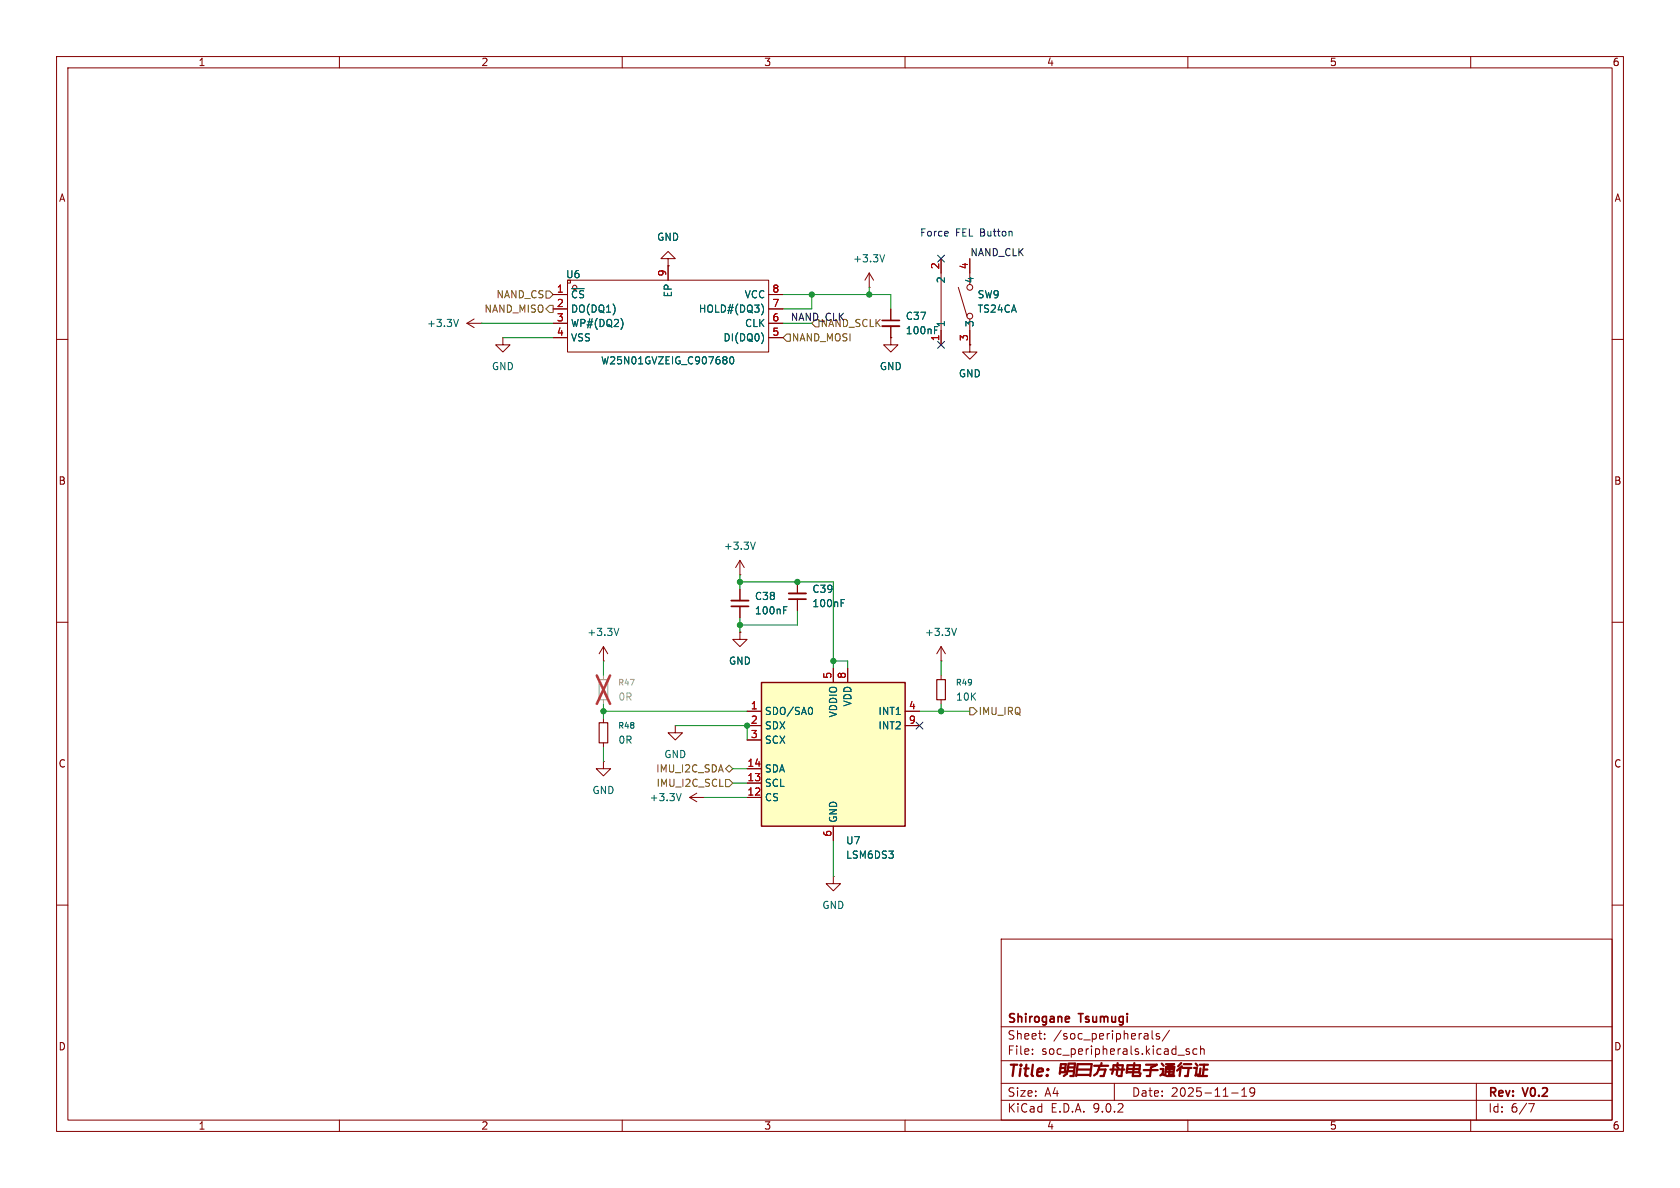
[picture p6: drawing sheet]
<svg xmlns="http://www.w3.org/2000/svg" width="297mm" height="210mm" viewBox="0 0 297 210" stroke-linecap="round" stroke-linejoin="round" font-family="sans-serif">
<g fill="none" stroke="#840000" stroke-width=".18">
<path d="M10 10h277v190h-277zM12 12h273v186h-273zM60 10v2M110 10v2M160 10v2M210 10v2M260 10v2M157.5 59.7v1.3h1.2l-1.2 1.2-1.3-1.2h1.3M157.5 59.7h.1M10 60h2M285 60h2M10 110h2"/>
<path d="M285 110h2M10 160h2M177 166h108v32h-108zM285 160h2M60 198v2M110 198v2M160 198v2M177 194.5h108M177 191.5h108M177 187.5h108M177 181.5h108M182.5 186.3v.1"/>
<path d="M182.5 185.5v.1M184.7 183.6v.1M184.7 182.8v.1M197 191.5v3M202.9 182.8l.1 .9M203 183.6l-.2 .1M203 183.1h-.2M203.7 182.2v1.3l.2 .2M205 182.8l-.4-.1-.2 .2 .1 .2 .5 .2v.3h-.6M206.7 182.1l-1.2 2M208.2 186.5h1.2M210 198v2"/>
<path d="M210.2 185.5l-.3-.1-.2 .2v.2l.5 .2v.3h-.5M211.6 185.5l-.4-.1-.3 .3v.4l.1 .2h.6M212.2 185.5l.3-.1 .3 .1 .1 .9M212.2 184.9v1.5M217.7 193.2h1.2M219.5 193.8h.9M219.5 192.7l.5-.4v1.5M221.8 192.9l-.3 .3h-.3l-.2-.3 .1-.5 .4-.1 .2 .1a.99 .99 0 0 1-.3 1.4h-.3M260 198v2M261 191.5v6.5M270.2 195.1h1l-.6 1.5"/>
</g>
<g fill="none" stroke="#840000" stroke-width=".4">
<path d="M187.4 189.5h.8l.2-1.4h-.8l-.3 1.7M187.5 188.8h.8M188.6 189.4h1.3M188.8 188.7h1.2M188.9 188.1l-.3 1.7-.5 .4M188.9 188h1.2l-.3 2.2h-.6M190.3 190.2l.2-2.1h2.5l-.3 2.1M190.3 190h2.5M190.4 189.1h2.5M193.4 188.4h2.5M194.2 189.1h1.2l-.3 1.1h-.6M194.4 188.4l-.5 1.3-.5 .4"/>
<path d="M194.7 187.9v.5M196.3 189.1h2.5M196.6 189.8l.3-1.5h1.6l-.2 1.9h-.6M197.4 188.5l.4 .4M197.5 189.3l-.1 .7M197.6 187.9l-.1 .4M199.2 189.6l.1-1.3h2.2l-.1 1.3M199.2 189.5h2.2M199.3 189h2.2M200.5 187.9l-.2 2.3h1.2l.1-.5M202.2 189.2h2.5M202.6 188.2h1.9l-1 .5-.2 1.5h-.6"/>
<path d="M205.2 189h.4l-.1 .8-.4 .3M205.4 188l.3 .4M205.4 189.9l.9 .3h1.3M206 189.9l.2-1.3h1.4l-.2 1.3h-.4M206.1 189.4h1.3M206.1 189h1.4M206.1 188.1h1.5l-.7 .3M206.5 188.3l.7 .3M206.8 188.6l-.1 1.3M208.7 188.8l-.2 1.4M208.8 187.9l-.5 .6M208.9 188.5l-.8 .8"/>
<path d="M209.1 188.8h1.5M209.3 188.1h1.3M210.1 188.9l-.1 1.3h-.5M211.1 188.8h.5l-.2 1.3M211.4 188l.3 .4M211.8 190.2h1.6M211.8 189.9l-.5 .2M212.1 188.2h1.5M212.2 188.9l-.1 1.3M212.8 189.1h.6M212.9 188.2l-.3 2"/>
</g>
<path d="M188.8 179.7l.3 .3-.8 .2M189 180.6l-.2 .1" fill="none" stroke="#840000" stroke-width=".3"/>
<path d="M134.6 120.7h25.4v25.4h-25.4z" fill="#ffffc2"/>
<path d="M134.6 120.7h25.4v25.4h-25.4z" fill="none" stroke="#840000" stroke-width=".25"/>
<g fill="none" stroke="#840000" stroke-width=".18">
<path d="M82.5 57.2l1.3 .7M82.5 57.2h2.6M83.8 56.4l-1.3 .8M85.1 57.2h.1M88.9 59.7v1.3h1.3l-1.3 1.2-1.3-1.2h1.3M88.9 59.7h.1M153.7 50.8h.1M153.7 48.3l-.8 1.2M153.7 48.3l.7 1.2M153.7 48.3v2.5M157.5 54.6v2M157.5 57.7v2"/>
<path d="M166.4 45.7v15.3M169.4 50.8l1.5 5.1M171.4 45.7v4.6M171.4 58.4v2.6M171.4 61v1.2h1.3l-1.3 1.3-1.2-1.3h1.2M171.4 61h.1M130.8 99.1v2.5M130.8 99.1l-.8 1.2M130.8 99.1l.8 1.2M130.8 101.6h.1M130.8 111.8v1.2h1.3l-1.3 1.3-1.3-1.3h1.3M130.8 111.8h.1"/>
<path d="M130.8 104.1v2.1M130.8 107.2v2M141 102.9v2M141 105.9v2.1M147.3 118.1v2.6M149.9 118.1v2.6M132.1 125.7h2.5M132.1 128.3h2.5M132.1 130.8h2.5M132.1 135.9h2.5M132.1 138.4h2.5M160 125.7h2.6"/>
<path d="M160 128.3h2.6M132.1 141h2.5M147.3 154.9v1.3h1.3l-1.3 1.3-1.3-1.3h1.3M147.3 154.9h.1M147.3 146.1v2.5"/>
<circle cx="171.4" cy="50.8" r=".51"/>
<circle cx="171.4" cy="55.9" r=".51"/>
</g>
<path d="M81 56.5l-.4 1.2M156.4 45l-.4 1.3M165.2 58.3h.4M165.2 57.7h.6M133.5 95.8l-.4 1.3M138.5 107.9h.5M138.5 107.3h.6M148.7 106.6h.4M148.7 106h.6M143.3 125a.79 .79 0 0 1 0 1.3" fill="none" stroke="#006464" stroke-width=".18"/>
<path d="M156 56.6h3M129.3 107.2h3M139.4 105.9h3.1" fill="none" stroke="#840000" stroke-width=".3"/>
<path d="M156 57.7h3M129.3 106.2h3M139.4 104.9h3.1" fill="none" stroke="#840000" stroke-width=".33"/>
<path d="M100.3 49.5h.5v.5h-.5z" fill="#ffffc2"/>
<g fill="none" stroke="#840000" stroke-width=".18">
<path d="M97.8 52.1h2.5M97.8 54.6h2.5M97.8 57.2h2.5M97.8 59.7h2.5M100.3 49.5h.5v.5h-.5zM100.3 49.5h35.6v12.7h-35.6zM118.1 45.7h1.3l-1.3-1.2-1.3 1.2h1.3v1.3M118.1 47h.1M118.1 47v2.5M135.9 52.1h2.5M135.9 54.6h2.5M135.9 57.2h2.5"/>
<path d="M135.9 59.7h2.5M157.5 59.7h.1M157.5 54.6v2M157.5 57.7v2M166.4 45.7v2.6M166.4 58.4v2.6M171.4 45.7v2.6M171.4 58.4v2.6M171.4 61h.1M106.7 116.8h.1M106.7 114.3v2.5M106.7 114.3l-.8 1.3"/>
<path d="M106.7 114.3l.7 1.3M130.8 111.8h.1M130.8 104.1v2.1M130.8 107.2v2M141 102.9v2M141 105.9v2.1M147.3 118.1v2.6M149.9 118.1v2.6M166.4 116.8h.1M166.4 114.3v2.5M166.4 119.4v.7M166.4 114.3l-.8 1.3"/>
<path d="M166.4 114.3l.7 1.3M106.7 134.6v1.3h1.2l-1.2 1.3-1.3-1.3h1.3M106.7 134.6h.1M106.7 127v.8M106.7 131.3v.8M119.4 128.3v1.2h1.2l-1.2 1.3-1.3-1.3h1.3M119.4 128.3h.1M132.1 125.7h2.5M132.1 128.3h2.5M132.1 130.8h2.5M132.1 135.9h2.5M132.1 138.4h2.5"/>
<path d="M160 125.7h2.6M160 128.3h2.6M166.4 123.7v.8M121.9 141l1.3 .7M121.9 141h2.6M123.2 140.2l-1.3 .8M124.5 141h.1M132.1 141h2.5M147.3 146.1v2.5"/>
<circle cx="101.6" cy="50.8" r=".38"/>
</g>
<g fill="none" stroke="#006464" stroke-width=".18">
<path d="M109.9 56.5l.2 .6-.2 .9M134.6 53.7a1.46 1.46 0 0 1 0 2M134.9 59.2l.1 .5-.1 .7M165.2 58.3h.4M165.2 57.7h.6M128.4 63.1l.1 .2-.1 .2M128.4 63.7l.1 .1-.1 .5M129.2 63.1h.1a.68 .68 0 0 1 .4 .6 .68 .68 0 0 1-.4 .6 .84 .84 0 0 1-.1-1.2zM109.4 111.1l-.4 1.2M138.5 107.9h.5M138.5 107.3h.6M148.7 106.6h.4"/>
<path d="M148.7 106h.6M169.1 111.1l-.4 1.2M143.3 125a.79 .79 0 0 1 0 1.3M120.4 140.3l-.4 1.2"/>
</g>
<path d="M105.9 127.8h1.5v3.5h-1.5zM165.6 120.1h1.5v3.6h-1.5z" fill="none" stroke="#840000" stroke-width=".2"/>
<path d="M105.9 120.1h1.5v3.6h-1.5z" fill="none" stroke="#a1a1a1" stroke-width=".2"/>
<path d="M106.7 119.4v.7M106.7 123.7v.8" fill="none" stroke="#a1a1a1" stroke-width=".18"/>
<path d="M105.5 119.4l2.4 5M107.9 119.4l-2.4 5" fill="none" stroke="#e12e31" stroke-width=".46"/>
<path d="M96.5 51.4h.7l.6 .7-.6 .6h-.7zM97.2 54h.6v1.2h-.6l-.7-.6zM139.1 59.1h.6v1.2h-.6l-.7-.6zM144.1 56.5h.7v1.3h-.7l-.6-.6zM128.3 137.8h.6l.6 .6-.6 .7h-.6zM128.3 135.9l.6-.6 .6 .6-.6 .6zM171.4 125.1h.7l.6 .6-.6 .7h-.7z" fill="none" stroke="#725600" stroke-width=".18"/>
<g fill="none" stroke="#009600" stroke-width=".18">
<path d="M85.1 57.2h12.7M88.9 59.7h8.9M138.4 52.1h19.1v2.5M138.4 57.2h5.1M143.5 52.1v2.5h-5.1M153.7 50.8v1.3M106.7 116.8v2.6M130.8 102.9h16.5v15.2M130.8 101.6v2.5M130.8 109.2v2.6M141 108v2.5h-10.2M147.3 116.8h2.6v1.3"/>
<path d="M166.4 116.8v2.6M106.7 125.7h25.4M106.7 124.5v2.5M106.7 132.1v2.5M119.4 128.3h12.7v2.5M129.5 135.9h2.6M129.5 138.4h2.6M162.6 125.7h8.8M166.4 124.5v1.2M124.5 141h7.6M147.3 148.6v6.3"/>
</g>
<path d="M165.8 45.1l1.2 1.2M167 45.1l-1.2 1.2M165.8 60.4l1.2 1.2M167 60.4l-1.2 1.2M162 127.7l1.2 1.2M163.2 127.7l-1.2 1.2" fill="none" stroke="#000084" stroke-width=".18"/>
<g fill="#009600" stroke="#009600" stroke-width=".18">
<circle cx="130.8" cy="110.5" r=".46"/>
<circle cx="130.8" cy="102.9" r=".46"/>
<circle cx="141" cy="102.9" r=".46"/>
<circle cx="143.5" cy="52.1" r=".46"/>
<circle cx="153.7" cy="52.1" r=".46"/>
<circle cx="147.3" cy="116.8" r=".46"/>
<circle cx="132.1" cy="128.3" r=".46"/>
<circle cx="166.4" cy="125.7" r=".46"/>
<circle cx="106.7" cy="125.7" r=".46"/>
</g>
<text font-size="2.8" fill="#840000" x="178" y="190.9">Title:</text>
<g font-size="2.1" fill="#840000">
<text x="178" y="184">Sheet:</text>
<text x="178" y="181.2">Shirogane</text>
<text x="186.2" y="184">/soc_peripherals/</text>
<text x="190.9" y="181.2">Tsumugi</text>
<text x="178" y="186.7">File:</text>
<text x="184.1" y="186.7">soc_peripherals.kicad_sch</text>
<text x="178" y="196.9">KiCad</text>
<text x="178" y="194.1">Size:</text>
<text x="184.7" y="194.1">A4</text>
<text x="185.7" y="196.9">E.D.A.</text>
<text x="193.3" y="196.9">9.0.2</text>
<text x="200" y="194.1">Date:</text>
<text x="207" y="194.1">2025-11-19</text>
<text x="263" y="194.3">Rev:</text>
<text x="263" y="196.9">Id:</text>
<text x="267.1" y="196.9">6/7</text>
<text x="269.4" y="194.3">V0.2</text>
</g>
<g font-size="1.8" fill="#840000">
<text x="35" y="11.9">1</text>
<text x="85" y="11.9">2</text>
<text x="135" y="11.9">3</text>
<text x="185" y="11.9">4</text>
<text x="235" y="11.9">5</text>
<text x="285" y="11.9">6</text>
<text x="10.3" y="35.9">A</text>
<text x="285.3" y="35.9">A</text>
<text x="10.3" y="85.9">B</text>
<text x="285.3" y="85.9">B</text>
<text x="10.3" y="135.9">C</text>
<text x="285.3" y="135.9">C</text>
<text x="10.3" y="185.9">D</text>
<text x="285.3" y="185.9">D</text>
<text x="35" y="199.9">1</text>
<text x="85" y="199.9">2</text>
<text x="135" y="199.9">3</text>
<text x="185" y="199.9">4</text>
<text x="235" y="199.9">5</text>
<text x="285" y="199.9">6</text>
</g>
<g font-size="1.8" fill="#006464">
<text x="116.1" y="42.8">GND</text>
<text x="150.7" y="46.6">+3.3V</text>
<text x="100" y="49.4">U6</text>
<text x="100.8" y="52.9">~{CS}</text>
<text x="119" y="52.7" transform="rotate(-90 119 52.7)">EP</text>
<text x="131.6" y="52.9">VCC</text>
<text x="167.2" y="50.2" transform="rotate(-90 167.2 50.2)">2</text>
<text x="172.3" y="50.2" transform="rotate(-90 172.3 50.2)">4</text>
<text x="172.7" y="52.9">SW9</text>
<text x="75.4" y="58">+3.3V</text>
<text x="100.8" y="55.5">DO(DQ1)</text>
<text x="100.8" y="58">WP#(DQ2)</text>
<text x="123.4" y="55.5">HOLD#(DQ3)</text>
<text x="131.6" y="58">CLK</text>
<text x="160" y="59.3">100nF</text>
<text x="160" y="56.7">C37</text>
<text x="167.2" y="57.9" transform="rotate(-90 167.2 57.9)">1</text>
<text x="172.3" y="57.9" transform="rotate(-90 172.3 57.9)">3</text>
<text x="172.7" y="55.5">TS24CA</text>
<text x="86.9" y="65.6">GND</text>
<text x="100.8" y="60.6">VSS</text>
<text x="106.2" y="64.6">W25N01GVZEIG_C907680</text>
<text x="127.8" y="60.6">DI(DQ0)</text>
<text x="155.4" y="65.6">GND</text>
<text x="169.4" y="66.9">GND</text>
<text x="127.9" y="97.4">+3.3V</text>
<text x="133.4" y="106.3">C38</text>
<text x="143.5" y="107.5">100nF</text>
<text x="143.5" y="105">C39</text>
<text x="103.7" y="112.6">+3.3V</text>
<text x="133.4" y="108.8">100nF</text>
<text x="163.4" y="112.6">+3.3V</text>
<text x="128.8" y="117.7">GND</text>
<text x="150.7" y="125" transform="rotate(-90 150.7 125)">VDD</text>
<text x="168.9" y="124.1">10K</text>
<text x="109.2" y="131.7">0R</text>
<text x="135.1" y="126.6">SDO/SA0</text>
<text x="135.1" y="129.1">SDX</text>
<text x="135.1" y="131.7">SCX</text>
<text x="148.2" y="126.9" transform="rotate(-90 148.2 126.9)">VDDIO</text>
<text x="155.2" y="126.6">INT1</text>
<text x="155.2" y="129.1">INT2</text>
<text x="117.3" y="134.2">GND</text>
<text x="135.1" y="136.8">SDA</text>
<text x="104.6" y="140.6">GND</text>
<text x="114.8" y="141.8">+3.3V</text>
<text x="135.1" y="139.3">SCL</text>
<text x="135.1" y="141.8">CS</text>
<text x="148.2" y="145.5" transform="rotate(-90 148.2 145.5)">GND</text>
<text x="149.5" y="149.5">U7</text>
<text x="149.5" y="152">LSM6DS3</text>
<text x="145.3" y="160.9">GND</text>
</g>
<g font-size="1.8" fill="#0000c2">
<text x="162.6" y="42">Force</text>
<text x="168.9" y="42">FEL Button</text>
</g>
<g font-size="1.8" fill="#a90000">
<text x="166.1" y="47.7" transform="rotate(-90 166.1 47.7)">2</text>
<text x="171.2" y="47.7" transform="rotate(-90 171.2 47.7)">4</text>
<text x="98.4" y="51.8">1</text>
<text x="117.9" y="49" transform="rotate(-90 117.9 49)">9</text>
<text x="136.5" y="51.8">8</text>
<text x="98.4" y="54.4">2</text>
<text x="98.4" y="56.9">3</text>
<text x="98.4" y="59.4">4</text>
<text x="136.5" y="54.4">7</text>
<text x="136.5" y="56.9">6</text>
<text x="136.5" y="59.4">5</text>
<text x="166.1" y="60.4" transform="rotate(-90 166.1 60.4)">1</text>
<text x="171.2" y="60.4" transform="rotate(-90 171.2 60.4)">3</text>
<text x="132.6" y="125.5">1</text>
<text x="147.1" y="120.1" transform="rotate(-90 147.1 120.1)">5</text>
<text x="149.6" y="120.1" transform="rotate(-90 149.6 120.1)">8</text>
<text x="160.6" y="125.5">4</text>
<text x="132.6" y="128">2</text>
<text x="132.6" y="130.6">3</text>
<text x="160.6" y="128">9</text>
<text x="132" y="135.6">14</text>
<text x="132" y="138.2">13</text>
<text x="132" y="140.7">12</text>
<text x="147.1" y="148" transform="rotate(-90 147.1 148)">6</text>
</g>
<g font-size="1.8" fill="#0f0f0f">
<text x="171.4" y="45.4">NAND_CLK</text>
<text x="139.7" y="56.8">NAND_CLK</text>
</g>
<g font-size="1.8" fill="#725600">
<text x="87.7" y="52.9">NAND_CS</text>
<text x="85.5" y="55.5">NAND_MISO</text>
<text x="145" y="58">NAND_SCLK</text>
<text x="139.9" y="60.6">NAND_MOSI</text>
<text x="172.9" y="126.6">IMU_IRQ</text>
<text x="115.9" y="136.8">IMU_I2C_SDA</text>
<text x="116" y="139.3">IMU_I2C_SCL</text>
</g>
<text font-size="1.8" fill="#989898" x="109.2" y="124.1">0R</text>
<text font-size="1.4" fill="#989898" x="109.2" y="121.4">R47</text>
<g font-size="1.4" fill="#006464">
<text x="168.9" y="121.4">R49</text>
<text x="109.2" y="129">R48</text>
</g>
</svg>
